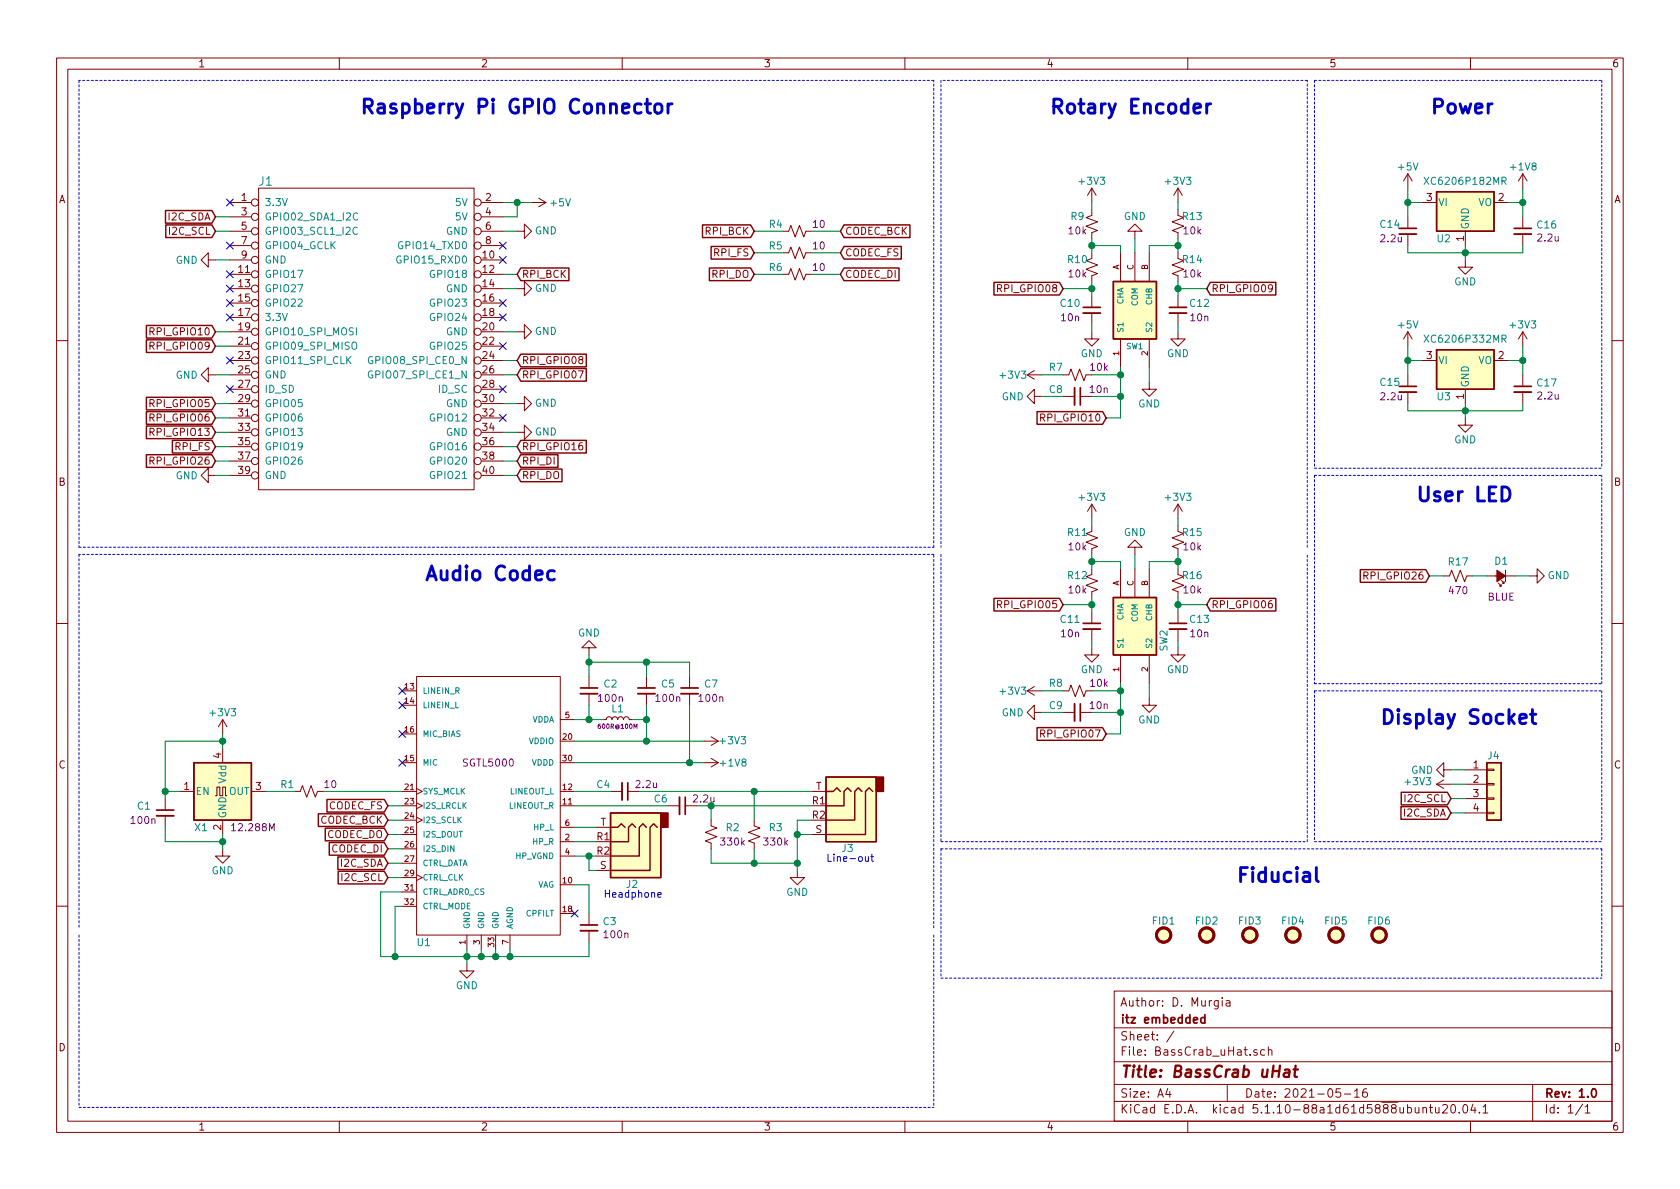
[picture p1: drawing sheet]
<svg xmlns="http://www.w3.org/2000/svg" width="297mm" height="210mm" viewBox="0 0 297 210" stroke-linecap="round" stroke-linejoin="round" font-family="sans-serif">
<g fill="none" stroke="#840000" stroke-width=".18">
<path d="M10 10.3h277v189.9h-277zM12 12.2h273v186.1h-273zM60 10.3v1.9M110 10.3v1.9M160 10.3v1.9M210 10.3v1.9M260 10.3v1.9M40.6 35.8h3.8M40.6 38.3h3.8M45.7 33.3h38.1v53.3h-38.1zM85.1 35.8h3.8M85.1 38.3h3.8"/>
<path d="M94 35.8h2.5M95.2 35l1.3 .8M96.5 35.8l-1.3 .8M193 37.1v1l-1 .4 2.1 .7-2.1 .8 2.1 .8-1.1 .3v1.1M193 33.3v2.5M193 33.3l.8 1.2M193 33.3l-.7 1.2M208.3 37.1v1l1 .4-2 .7 2 .8-2 .8 1 .3v1.1M208.3 33.3v2.5M208.3 33.3l.7 1.2M208.3 33.3l-.8 1.2M248.9 30.7v2.6"/>
<path d="M248.9 38.3v2.1M248.9 30.7l-.7 1.3M248.9 30.7l.8 1.3M251.5 35.8h2.5M264.2 35.8h2.5M269.2 30.7v2.6M269.2 38.3v2.1M269.2 30.7l-.7 1.3M269.2 30.7l.8 1.3M26.5 58.6h.6l.2-.2-.1-.3-.2-.1h-.5v1.2M36.8 46v-1.3l-1.2 1.3 1.2 1.2v-1.2h1.3M40.6 40.9h3.8"/>
<path d="M40.6 48.5h3.8M40.6 46h3.8M40.6 51h3.8M40.6 53.6h3.8M40.6 56.1h3.8M40.6 58.7h3.8M40.6 43.4h3.8M85.1 40.9h3.8M85.1 48.5h3.8M85.1 46h3.8M85.1 51h3.8M85.1 53.6h3.8"/>
<path d="M85.1 56.1h3.8M85.1 58.7h3.8M85.1 43.4h3.8M91.4 58.7h1.3v-1.3l1.3 1.3-1.3 1.2v-1.2M91.4 51h1.3v-1.2l1.3 1.2-1.3 1.3v-1.3M91.4 40.9h1.3v-1.3l1.3 1.3-1.3 1.3v-1.3M138.4 40.9h1l.4-1 .8 2 .8-2 .7 2 .4-1h1M138.4 44.7h1l.4-1 .8 2 .8-2 .7 2 .4-1h1M138.4 48.5h1l.4-1 .8 2 .8-2 .7 2 .4-1h1M176.4 51l.6-.1 .1-.1-.1-.3-.1-.2h-.5v1.3M193 58.7v1.2h-1.2l1.2 1.3 1.3-1.3h-1.3M193 44.7v1l-1 .4 2.1 .8-2.1 .7 2.1 .8-1.1 .4v1"/>
<path d="M193 52.3v2.1M193 55.4v2M198.1 44.7v5.1M198.1 59.9v5.1M200.7 40.9h1.2l-1.2-1.3-1.3 1.3h1.3v1.3M200.7 44.7v5.1M203.2 44.7v5.1M203.2 59.9v5.1M208.3 58.7v1.2h1.2l-1.2 1.3-1.3-1.3h1.3M208.3 44.7v1l1 .4-2 .8 2 .7-2 .8 1 .4v1M208.3 52.3v2.1M208.3 55.4v2"/>
<path d="M248.9 58.7l-.7 1.2M248.9 41.4v2M248.9 58.7v2.5M248.9 58.7l.8 1.2M259.1 46v1.2h1.2l-1.2 1.3-1.3-1.3h1.3M259.1 40.9v2.5M269.2 58.7l.8 1.2M269.2 41.4v2M269.2 58.7v2.5M269.2 58.7l-.7 1.2M10 60.2h2M26.5 73.9l.6-.1 .2-.2-.1-.3-.2-.1h-.5v1.3"/>
<path d="M26.5 71.3h.6l.2-.2-.1-.3-.2-.1h-.5v1.2M26.5 76.4l.6-.1 .2-.1-.1-.3-.2-.2h-.5v1.3M26.5 61.2l.6-.1 .2-.2-.1-.3-.2-.1h-.5v1.3M36.8 66.3v-1.3l-1.2 1.3 1.2 1.3v-1.3h1.3M40.6 66.3h3.8M40.6 63.7h3.8M40.6 61.2h3.8M40.6 68.8h3.8M40.6 71.4h3.8M40.6 73.9h3.8M40.6 76.4h3.8M40.6 79h3.8"/>
<path d="M85.1 66.3h3.8M85.1 63.7h3.8M85.1 61.2h3.8M85.1 68.8h3.8M85.1 71.4h3.8M85.1 73.9h3.8M85.1 76.4h3.8M85.1 79h3.8M91.4 76.4h1.3v-1.2l1.3 1.2-1.3 1.3v-1.3M91.4 71.4h1.3v-1.3l1.3 1.3-1.3 1.2v-1.2M102.3 65.6h.8l-.5 1.2M181.6 66.3h2.5"/>
<path d="M181.6 66.3l1.3 .8M182.9 70.1v-1.3l-1.3 1.3 1.3 1.3v-1.3h1.2M182.9 65.5l-1.3 .8M184 73.9l.6-.1 .1-.2v-.3l-.2-.1h-.5v1.3M188 66.3h1l.4-1 .7 2 .8-2 .7 2 .4-1h1M188 70.1h2M191 70.1h2M203.2 67.6v1.2h1.3l-1.3 1.3-1.3-1.3h1.3M248.9 66.3v2M248.9 69.3v2.1M251.5 63.7h2.5M259.1 73.9v1.3h1.2l-1.2 1.2-1.3-1.2h1.3"/>
<path d="M259.1 68.8v2.6M264.2 63.7h2.5M269.2 66.3v2M269.2 69.3v2.1M285 60.2h2M26.5 81.5l.6-.1 .2-.2-.1-.3-.2-.1h-.5v1.3M36.8 84.1v-1.3l-1.2 1.3 1.2 1.2v-1.2h1.3M40.6 81.5h3.8M40.6 84.1h3.8M85.1 81.5h3.8M85.1 84.1h3.8M193 93v1l-1 .4 2.1 .7-2.1 .8 2.1 .7-1.1 .4v1"/>
<path d="M193 89.1v2.6M193 89.1l.8 1.3M193 89.1l-.7 1.3M200.7 96.8h1.2l-1.2-1.3-1.3 1.3h1.3v1.2M208.3 93v1l1 .4-2 .7 2 .8-2 .7 1 .4v1M208.3 89.1v2.6M208.3 89.1l.7 1.3M208.3 89.1l-.8 1.3M10 110.3h2M73.7 119.6h25.4v45.7h-25.4zM104.1 114.5h1.3l-1.3-1.2-1.2 1.2h1.2v1.3M104.1 119.6v2.1"/>
<path d="M114.3 119.6v2.1M121.9 119.6v2.1M176.4 106.9l.6-.1 .1-.2-.1-.3-.1-.1h-.5v1.3M193 114.5v1.3h-1.2l1.2 1.3 1.3-1.3h-1.3M193 100.6v1l-1 .4 2.1 .7-2.1 .8 2.1 .8-1.1 .3v1.1M193 108.2v2M193 111.2v2.1M198.1 100.6v5.1M198.1 115.8v5.1M200.7 100.6v5.1M203.2 100.6v5.1M203.2 115.8v5.1"/>
<path d="M208.3 114.5v1.3h1.2l-1.2 1.3-1.3-1.3h1.3M208.3 100.6v1l1 .4-2 .7 2 .8-2 .8 1 .3v1.1M208.3 108.2v2M208.3 111.2v2.1M241.1 101.8l.7-.1 .1-.1-.1-.3-.2-.2h-.5v1.3M255.3 101.8h1l.4-1 .7 2.1 .8-2.1 .8 2.1 .3-1.1h1M262.9 101.8h5.1M264.9 103.1l.5 .5h-.2h.2v-.2M265.4 102.6l.5 .5h-.2h.2v-.2M266.2 100.8v2.1M270.5 101.8h1.3v-1.2l1.2 1.2-1.2 1.3v-1.3M285 110.3h2"/>
<path d="M31.7 139.9h2.6M39.4 127.2v2.6M39.4 132.3v2.6M39.4 127.2l.7 1.3M39.4 127.2l-.8 1.3M44.4 139.9h2.6M52.1 139.9h1l.4-1 .7 2.1 .8-2.1 .8 2.1 .3-1.1h1M71.1 134.9h2.6M71.1 139.9h2.6M71.1 122.2h2.6M71.1 124.7h2.6M71.1 129.8h2.6"/>
<path d="M73.7 139.4l1 .5-1 .6M99.1 127.2h2.5M99.1 134.9h2.5M99.1 131.1h2.5M99.1 139.9h2.5M104.1 122.7v2M106.7 127.2h.5l.1-.3 .3-.2 .4 .2 .2 .3 .1-.3 .3-.2 .4 .2 .2 .3 .1-.3 .3-.2 .5 .2 .1 .3 .2-.3 .2-.2 .5 .2 .2 .3h.5M107.9 139.9h2.1M111 139.9h2M114.3 122.7v2M121.9 122.7v2M124.5 134.9h2.5"/>
<path d="M124.5 131.1h2.5M125.7 134.1l1.3 .8M125.7 130.3l1.3 .8M127 134.9l-1.3 .7M127 131.1l-1.3 .7M143.5 139.9h2.5M181.6 122.2h2.5M181.6 122.2l1.3 .7M182.9 126v-1.3l-1.3 1.3 1.3 1.2v-1.2h1.2M182.9 121.4l-1.3 .8M184 129.7h.6l.1-.2v-.3l-.2-.1h-.5v1.2M188 122.2h1l.4-1 .7 2 .8-2 .7 2 .4-1h1"/>
<path d="M188 126h2M191 126h2M203.2 123.4v1.3h1.3l-1.3 1.3-1.3-1.3h1.3M254 138.7h2.5M254 138.7l1.3 .7M255.3 136.1v-1.2l-1.3 1.2 1.3 1.3v-1.3h1.2M255.3 137.9l-1.3 .8M259.1 136.1h3.8M259.1 138.7h3.8M262.9 138.6h1.3v.2h-1.3zM262.9 136h1.3v.3h-1.3zM29.2 141.2v2.1"/>
<path d="M29.2 144.3v2M38.1 140.7h.3v-1.5h.5v1.5h.5v-1.5h.5v1.5h.2M39.4 150.1v1.3h1.2l-1.2 1.2-1.3-1.2h1.3M39.4 145v2.6M71.1 142.5h2.6M71.1 147.6h2.6M71.1 145h2.6M71.1 150.1h2.6M71.1 152.6h2.6M71.1 155.2h2.6M71.1 157.7h2.6M73.7 142l1 .5-1 .5"/>
<path d="M73.7 144.5l1 .5-1 .5M73.7 154.7l1 .5-1 .5M99.1 142.5h2.5M99.1 146.3h2.5M99.1 156.5h2.5M99.1 148.8h2.5M99.1 151.4h2.5M105.4 153.9h2.5M105.4 146.3h2.5M118.1 142.5h2M121.2 142.5h2M125.7 145v1l1 .4-2 .8 2 .7-2 .8 1 .4v1"/>
<path d="M133.3 145v1l1.1 .4-2.1 .8 2.1 .7-2.1 .8 1 .4v1M141 153.9v1.3h1.2l-1.2 1.3-1.3-1.3h1.3M143.5 147.6h2.5M259.1 141.2h3.8M259.1 143.8h3.8M262.9 143.6h1.3v.3h-1.3zM262.9 141.1h1.3v.2h-1.3zM10 160.2h2M71.1 160.3h2.6M82.5 170.4v1.3h1.3l-1.3 1.3-1.2-1.3h1.2M82.5 165.3v2.6M85.1 165.3v2.6"/>
<path d="M87.6 165.3v2.6M90.2 165.3v2.6M99.1 161.5h2.5M104.1 161.5v2.1M104.1 164.6v2M197 175.3h88v23h-88zM215.4 176.9v1.2l-.3 .3h-.3M215.4 177l-.4-.1-.3 .3 .1 .6 .2 .1 .4-.1M216.1 176.4v.2M216.1 176.9v1M216.8 177h.6l.1 .9M217.5 177.3l-.5 .1-.2 .2v.2l.2 .1 .5-.1"/>
<path d="M285 160.2h2M60 198.3v1.9M110 198.3v1.9M160 198.3v1.9M197 194.8h88M197 191.8h88M197 187.8h88M197 181.8h88M206.5 192.5l-.4 1h1M206.8 193v1M207.5 182.3l-1.2 2M210 198.3v1.9"/>
<path d="M217 191.8v3M222.2 185.7a.37 .37 0 0 0-.5 .1v.2l.5 .2 .1 .1-.2 .3-.4-.1M223.6 185.7l-.4-.1-.3 .3 .1 .6 .2 .1 .4-.1M224.3 185.7a.37 .37 0 0 1 .6 .1v.8M224.3 185.1v1.5M237 192.5h-.7l-.1 .7 .2-.1 .5 .1 .2 .2-.1 .5-.2 .1-.6-.1M237.7 193.5h1.1M239.5 193l.4-.5v1.5M239.5 194h.8M241.6 192.5a.59 .59 0 0 0-.7 .7l.1 .7 .2 .1 .5-.1 .1-.5-.2-.2-.4-.1-.3 .3M251.6 196l.2-.2 .3 .1 .1 .9M251.6 195.8v1"/>
<path d="M252.7 195.8h.6M252.9 195.3v1.3l.4 .2M253.8 195.8l.1 .9 .3 .1 .2-.1M254.4 195.8v1M255.1 195.5l.2-.2h.4l.2 .5-.9 1h.9M256.6 195.5l.4-.2a.94 .94 0 0 1 0 1.5l-.4-.3-.1-.6zM258 196.7v.1M258.8 195.5l.3-.2a.94 .94 0 0 1 0 1.5 .82 .82 0 0 1-.3-1.3zM260 198.3v1.9M260.4 195.2l-.3 1.1h.9M260.8 195.8v1M261.6 196.7v.1"/>
<path d="M262.2 195.8l.4-.5v1.5M262.2 196.8h.9M271 191.8v6.5M279.8 195.2l-1.2 2M280.3 195.8l.4-.5v1.5M280.3 196.8h.8"/>
<circle cx="45.1" cy="35.8" r=".63"/>
<circle cx="45.1" cy="38.3" r=".63"/>
<circle cx="84.5" cy="35.8" r=".63"/>
<circle cx="84.5" cy="38.3" r=".63"/>
<circle cx="45.1" cy="43.4" r=".63"/>
<circle cx="45.1" cy="56.1" r=".63"/>
<circle cx="45.1" cy="58.7" r=".63"/>
<circle cx="45.1" cy="40.9" r=".63"/>
<circle cx="45.1" cy="46" r=".63"/>
<circle cx="45.1" cy="53.6" r=".63"/>
<circle cx="45.1" cy="48.5" r=".63"/>
<circle cx="45.1" cy="51" r=".63"/>
<circle cx="84.5" cy="53.6" r=".63"/>
<circle cx="84.5" cy="51" r=".63"/>
<circle cx="84.5" cy="56.1" r=".63"/>
<circle cx="84.5" cy="48.5" r=".63"/>
<circle cx="84.5" cy="58.7" r=".63"/>
<circle cx="84.5" cy="40.9" r=".63"/>
<circle cx="84.5" cy="46" r=".63"/>
<circle cx="84.5" cy="43.4" r=".63"/>
<circle cx="45.1" cy="79" r=".63"/>
<circle cx="45.1" cy="68.8" r=".63"/>
<circle cx="45.1" cy="61.2" r=".63"/>
<circle cx="45.1" cy="63.7" r=".63"/>
<circle cx="45.1" cy="76.4" r=".63"/>
<circle cx="45.1" cy="71.4" r=".63"/>
<circle cx="45.1" cy="73.9" r=".63"/>
<circle cx="45.1" cy="66.3" r=".63"/>
<circle cx="84.5" cy="76.4" r=".63"/>
<circle cx="84.5" cy="71.4" r=".63"/>
<circle cx="84.5" cy="79" r=".63"/>
<circle cx="84.5" cy="63.7" r=".63"/>
<circle cx="84.5" cy="61.2" r=".63"/>
<circle cx="84.5" cy="68.8" r=".63"/>
<circle cx="84.5" cy="73.9" r=".63"/>
<circle cx="84.5" cy="66.3" r=".63"/>
<circle cx="45.1" cy="81.5" r=".63"/>
<circle cx="45.1" cy="84.1" r=".63"/>
<circle cx="84.5" cy="81.5" r=".63"/>
<circle cx="84.5" cy="84.1" r=".63"/>
</g>
<g fill="none" stroke="#840000" stroke-width=".3">
<path d="M191.5 54.4h3.1M206.8 54.4h3M247.4 40.4h3M267.7 40.4h3.1M191 68.6v3M247.4 68.3h3M267.7 68.3h3.1M191.5 110.2h3.1M206.8 110.2h3M102.6 121.7h3.1M111 138.4v3.1M112.8 121.7h3"/>
<path d="M120.4 121.7h3M191 124.5v3M27.7 143.3h3M121.2 141v3M102.6 163.6h3.1M213 179.4v1.5M213 180l-.4-.1-.3 .3 .1 .6 .2 .1 .4-.1M281.6 192.6l.1-.1a.81 .81 0 0 1 .6 .6 .81 .81 0 0 1-.3 .8l-.1 .1a.8 .8 0 0 1-.6-.6 .8 .8 0 0 1 .3-.8z"/>
</g>
<path d="M227.2 189.2h.7v1.2M228 189.6l-.7 .1a.4 .4 0 0 0-.3 .3 .4 .4 0 0 0 .2 .4l.7-.1M228.7 189.1h.8M229.1 188.4l-.2 1.8v.1l.4 .1" fill="none" stroke="#840000" stroke-width=".41"/>
<g fill="none" stroke="#840000" stroke-width=".33">
<path d="M191.5 55.4h3.1M206.8 55.4h3M247.4 41.4h3M267.7 41.4h3.1M190 68.6v3M247.4 69.3h3M267.7 69.3h3.1M191.5 111.2h3.1M206.8 111.2h3M102.6 122.7h3.1M110 138.4v3.1M112.8 122.7h3"/>
<path d="M120.4 122.7h3M190 124.5v3M27.7 144.3h3M120.1 141v3M102.6 164.6h3.1"/>
</g>
<g fill="#ffffc2" stroke="#ffffc2" stroke-width=".18">
<path d="M254 33.9h10.2v7h-10.2z"/>
<path d="M196.8 49.8h7.7v10.1h-7.7z"/>
<path d="M196.8 105.7h7.7v10.1h-7.7z"/>
<path d="M146 137.4h8.9v11.4h-8.9z"/>
<path d="M107.9 143.8h8.9v11.4h-8.9z"/>
<path d="M254 61.8h10.2v7h-10.2z"/>
<path d="M262.9 134.9h2.5v10.1h-2.5z"/>
<path d="M34.3 134.9h10.1v10.1h-10.1z"/>
<circle cx="236.2" cy="165.3" r="1.27"/>
<circle cx="205.7" cy="165.3" r="1.27"/>
<circle cx="213.4" cy="165.3" r="1.27"/>
<circle cx="221" cy="165.3" r="1.27"/>
<circle cx="228.6" cy="165.3" r="1.27"/>
<circle cx="243.8" cy="165.3" r="1.27"/>
</g>
<g fill="none" stroke="#840000" stroke-width=".51">
<circle cx="205.7" cy="165.3" r="1.27"/>
<circle cx="213.4" cy="165.3" r="1.27"/>
<circle cx="221" cy="165.3" r="1.27"/>
<circle cx="228.6" cy="165.3" r="1.27"/>
<circle cx="236.2" cy="165.3" r="1.27"/>
<circle cx="243.8" cy="165.3" r="1.27"/>
</g>
<g fill="none" stroke="#840000" stroke-width=".25">
<path d="M29.3 37.2h8.2l.6 1.1-.6 1.2h-8.2zM29.3 39.8h8.2l.6 1.1-.6 1.1h-8.2zM124.2 39.8h8.5l.6 1.1-.6 1.1h-8.5zM149.2 39.8h11.7v2.2h-11.7l-.6-1.1zM254 33.9h10.2v7h-10.2zM25.9 57.6h11.6l.6 1.1-.6 1.1h-11.6zM92.1 47.4h8.5v2.2h-8.5l-.7-1.1zM125.4 47.4h7.3l.6 1.1-.6 1.1h-7.3zM125.7 43.6h7l.6 1.1-.6 1.1h-7zM149.2 43.6h10.2v2.2h-10.2l-.6-1.1zM149.2 47.4h9.8v2.2h-9.8l-.6-1.1zM175.7 49.9h11.6l.7 1.1-.7 1.2h-11.6z"/>
<path d="M196.8 49.8h7.7v10.1h-7.7zM214 49.9h11.6v2.3h-11.6l-.6-1.2zM25.9 72.8h11.6l.6 1.1-.6 1.1h-11.6zM25.9 70.3h11.6l.6 1.1-.6 1.1h-11.6zM25.9 75.3h11.6l.6 1.1-.6 1.2h-11.6zM25.9 60.1h11.6l.6 1.1-.6 1.1h-11.6zM30.5 77.9h7l.6 1.1-.6 1.1h-7zM92.1 65.2h11.6v2.2h-11.6l-.7-1.1zM92.1 62.6h11.6v2.3h-11.6l-.7-1.2zM92.1 77.9h11.6v2.2h-11.6l-.7-1.1zM183.4 72.8h11.5l.7 1.1-.7 1.1h-11.5zM254 61.8h10.2v7h-10.2z"/>
<path d="M25.9 80.4h11.6l.6 1.1-.6 1.1h-11.6zM92.1 83h7.3v2.2h-7.3l-.7-1.1zM92.1 80.4h6.6v2.2h-6.6l-.7-1.1zM175.7 105.8h11.6l.7 1.1-.7 1.1h-11.6zM196.8 105.7h7.7v10.1h-7.7zM214 105.8h11.6v2.2h-11.6l-.6-1.1zM240.5 100.7h11.6l.6 1.1-.6 1.2h-11.6zM34.3 134.9h10.1v10.1h-10.1zM146 137.4h8.9v11.4h-8.9zM146 139.9h1.3l.7-.6 .6 .6M150.5 139.9l-.6-.6-.7 .6v2.6h-3.2M152.4 139.9l-.6-.6-.7 .6v5.1h-5.1"/>
<path d="M154.3 139.9l-.6-.6-.7 .6v7.7h-7M183.4 128.7h11.5l.7 1.1-.7 1.1h-11.5zM262.9 134.9h2.5v10.1h-2.5zM56.3 143.9h11.6l.7 1.1-.7 1.1h-11.6zM57.5 146.5h10.4l.7 1.1-.7 1.1h-10.4zM57.8 141.4h10.1l.7 1.1-.7 1.1h-10.1zM58.2 149h9.7l.7 1.1-.7 1.1h-9.7zM59.7 151.5h8.2l.7 1.1-.7 1.2h-8.2zM59.8 154.1h8.1l.7 1.1-.7 1.1h-8.1zM107.9 143.8h8.9v11.4h-8.9zM107.9 146.3h1.3l.7-.6 .6 .6M112.4 146.3l-.6-.6-.7 .6v2.5h-3.2"/>
<path d="M114.3 146.3l-.6-.6-.7 .6v5.1h-5.1M116.2 146.3l-.6-.6-.7 .6v7.6h-7M247.7 142.6h8.2l.6 1.2-.6 1.1h-8.2zM247.8 140.1h8.1l.6 1.1-.6 1.1h-8.1z"/>
</g>
<g fill="none" stroke="#008484" stroke-width=".18">
<path d="M63.2 37.8a.6 .6 0 0 0-.8 .4 .6 .6 0 0 0 .6 .7l.2-.1M251.8 31.3l.8 1.3M252.6 31.3l-.8 1.3M265.6 32l.6-.1v-.4l-.1-.2h-.5v1.3M265.9 32l.4 .6M63 58v1.2M63.2 40.3a.6 .6 0 0 0-.9 .4 .6 .6 0 0 0 .6 .7l.3-.1M70.9 45.3a.59 .59 0 0 0-.8 .6 .59 .59 0 0 0 .8 .6v-.5h-.2M251.8 59.3l.8 1.2M252.6 59.3l-.8 1.2M265.6 59.9l.6-.1v-.4l-.1-.1h-.5v1.2M265.9 59.9l.4 .6"/>
<path d="M61.5 63.6l.6 .7M62.1 63l-.8 .8M62.3 60.7a.45 .45 0 0 1 .7 0 .88 .88 0 0 1-.2 1.1l-.4-.1a1.07 1.07 0 0 1-.1-1zM65.8 63.1a.59 .59 0 0 0-.7 .6 .59 .59 0 0 0 .7 .6l.1-.5h-.2M65.8 65.7a.59 .59 0 0 0-.7 .5 .59 .59 0 0 0 .7 .6l.1-.5h-.2"/>
</g>
<g fill="#840000" stroke="#840000" stroke-width=".25">
<path d="M154.9 137.4h1.3v2.5h-1.3z"/>
<path d="M116.8 143.8h1.3v2.5h-1.3z"/>
</g>
<path d="M264.7 100.8l1.5 1-1.5 1.1z" fill="#840000" stroke="#840000" stroke-width=".18"/>
<g fill="none" stroke="#0000c2" stroke-width=".18" stroke-dasharray=".4 .4">
<path d="M14 14.2v82.6M165.1 14.2h-151.1M166.4 14.2v82.6M231.1 14.2h-64.7M232.4 14.2h50.8M232.4 14.2v68.6M283.2 14.2v68.6M14 96.8h151.1M14 98v66.1M165.1 98h-151.1M165.1 96.8v-82.6M166.4 98v50.8"/>
<path d="M231.1 96.8v-82.6M232.4 84.1v36.8M232.4 84.1h50.8M232.4 82.8h50.8M232.4 122.2v26.6M232.4 120.9h50.8M232.4 122.2h50.8M283.2 122.2v26.6M283.2 120.9v-36.8M166.4 150.1h116.8M166.4 148.8h64.7M166.4 150.1v22.9"/>
<path d="M231.1 148.8v-50.8M232.4 148.8h50.8M283.2 150.1v22.9M14 165.3v30.5M165.1 165.3v30.5M165.1 164.1v-66.1M166.4 173h116.8M14 195.8h151.1"/>
</g>
<g fill="none" stroke="#008400" stroke-width=".18">
<path d="M38.1 38.3h2.5M88.9 35.8h5.1M91.4 35.8v2.5h-2.5M193 35.8v1.3M208.3 35.8v1.3M248.9 33.3v5M248.9 35.8h2.6M266.7 35.8h2.5M269.2 33.3v5M38.1 40.9h2.5M38.1 46h2.5M38.1 58.7h2.5"/>
<path d="M88.9 40.9h2.5M88.9 48.5h2.5M88.9 58.7h2.5M88.9 51h2.5M133.3 40.9h5.1M133.3 44.7h5.1M133.3 48.5h5.1M143.5 40.9h5.1M143.5 44.7h5.1M143.5 48.5h5.1M188 51h5M193 43.4h5.1v1.3"/>
<path d="M193 42.2v2.5M193 49.8v2.5M193 57.4v1.3M200.7 42.2v2.5M208.3 43.4h-5.1v1.3M208.3 51h5.1M208.3 42.2v2.5M208.3 49.8v2.5M208.3 57.4v1.3M248.9 43.4v1.3h20.3v-1.3M259.1 43.4v2.6M38.1 71.4h2.5"/>
<path d="M38.1 76.4h2.5M38.1 66.3h2.5M38.1 79h2.5M38.1 73.9h2.5M38.1 61.2h2.5M88.9 63.7h2.5M88.9 71.4h2.5M88.9 76.4h2.5M88.9 66.3h2.5M88.9 79h2.5M184.1 66.3h3.9M184.1 70.1h3.9"/>
<path d="M193 66.3h5.1M193 70.1h5.1M198.1 65v8.9h-2.5M203.2 65v2.6M248.9 71.4v1.2h20.3v-1.2M248.9 63.7h2.6M248.9 61.2v5.1M259.1 71.4v2.5M266.7 63.7h2.5M269.2 61.2v5.1M38.1 84.1h2.5M38.1 81.5h2.5"/>
<path d="M88.9 84.1h2.5M88.9 81.5h2.5M193 99.3h5.1v1.3M193 91.7v1.3M193 98v2.6M200.7 98v2.6M208.3 99.3h-5.1v1.3M208.3 91.7v1.3M208.3 98v2.6M104.1 115.8v3.8M104.1 117.1h17.8v2.5M114.3 117.1v2.5"/>
<path d="M188 106.9h5M193 105.7v2.5M193 113.3v1.2M208.3 106.9h5.1M208.3 105.7v2.5M208.3 113.3v1.2M252.7 101.8h2.6M260.3 101.8h2.6M268 101.8h2.5M29.2 139.9h2.5M39.4 129.8v2.5M39.4 131.1h-10.2v10.1"/>
<path d="M47 139.9h5.1M57.1 139.9h14M101.6 127.2h5.1M101.6 134.9h22.9M101.6 131.1h22.9M101.6 139.9h6.3M104.1 124.7v2.5M111.8 127.2h2.5M113 139.9h30.5M114.3 124.7v6.4M121.9 124.7v10.2M133.3 139.9v5.1"/>
<path d="M184.1 122.2h3.9M184.1 126h3.9M193 122.2h5.1M193 126h5.1M198.1 120.9v8.9h-2.5M203.2 120.9v2.5M256.5 138.7h2.6M256.5 136.1h2.6M29.2 146.3v2.5h10.2M39.4 147.6v2.5M68.6 142.5h2.5M68.6 145h2.5"/>
<path d="M68.6 147.6h2.5M68.6 150.1h2.5M68.6 152.6h2.5M68.6 155.2h2.5M71.1 157.7h-3.8v11.5h36.8v-2.6M101.6 142.5h16.5M101.6 156.5h2.5v5M101.6 148.8h3.8M101.6 151.4h3.8M101.6 146.3h3.8M104.1 151.4v2.5h1.3M125.7 150.1v2.5h15.3"/>
<path d="M133.3 150.1v2.5M141 147.6h2.5M143.5 142.5h-17.8v2.5M143.5 145h-2.5v8.9M256.5 143.8h2.6M256.5 141.2h2.6M71.1 160.3h-1.3v8.9M82.5 167.9v2.5M85.1 167.9v1.3M87.6 167.9v1.3M90.2 167.9v1.3"/>
</g>
<path d="M116.3 158.2l.6-.1-.1-.2-.3-.1-.2 .2 .1 .6h.4M153 151.5l.1 .8h.3l.1-.1M153.5 151.5v.8M154 151.5h.5M154.2 151v1.1l.3 .2" fill="none" stroke="#0000c2" stroke-width=".18"/>
<g fill="none" stroke="#0000c2" stroke-width=".51">
<path d="M114.1 18.4h.9M114.4 17.5v2.2l.2 .2 .4 .1M115.8 18.6a.69 .69 0 0 1 1.2 .2v.7a.67 .67 0 0 1-.6 .5 .67 .67 0 0 1-.7-.5zM118.1 18.4v1.6M118.8 18.4a.59 .59 0 0 0-.7 .4M213.4 18.4v1.6M214.1 18.4a.59 .59 0 0 0-.7 .4M265.6 86.1h.6a1.35 1.35 0 0 1 .8 1.2 1.35 1.35 0 0 1-.8 1.3h-.6zM98 101a.79 .79 0 0 0-1.2 .4v.7l.2 .2a.79 .79 0 0 0 1 .1M268.7 127.1l1.2-.2-.1-.5-.7-.1-.3 .1-.1 .3 .1 1.1 .3 .2 .7-.2M270.6 126.3h1M270.9 125.5v2.1l.2 .2 .5 .2"/>
<path d="M232.7 153.4v2.1l.4 .4"/>
</g>
<g fill="#008400" stroke="#008400" stroke-width=".25">
<circle cx="248.9" cy="63.7" r=".51"/>
<circle cx="193" cy="99.3" r=".51"/>
<circle cx="208.3" cy="106.9" r=".51"/>
<circle cx="208.3" cy="99.3" r=".51"/>
<circle cx="198.1" cy="70.1" r=".51"/>
<circle cx="198.1" cy="66.3" r=".51"/>
<circle cx="193" cy="51" r=".51"/>
<circle cx="193" cy="43.4" r=".51"/>
<circle cx="104.1" cy="127.2" r=".51"/>
<circle cx="208.3" cy="51" r=".51"/>
<circle cx="121.9" cy="134.9" r=".51"/>
<circle cx="208.3" cy="43.4" r=".51"/>
<circle cx="114.3" cy="131.1" r=".51"/>
<circle cx="248.9" cy="35.8" r=".51"/>
<circle cx="269.2" cy="35.8" r=".51"/>
<circle cx="259.1" cy="44.7" r=".51"/>
<circle cx="133.4" cy="152.6" r=".51"/>
<circle cx="125.7" cy="142.5" r=".51"/>
<circle cx="141" cy="152.6" r=".51"/>
<circle cx="269.2" cy="63.7" r=".51"/>
<circle cx="133.4" cy="139.9" r=".51"/>
<circle cx="91.4" cy="35.8" r=".51"/>
<circle cx="104.1" cy="151.4" r=".51"/>
<circle cx="141" cy="147.6" r=".51"/>
<circle cx="114.3" cy="127.2" r=".51"/>
<circle cx="114.3" cy="117.1" r=".51"/>
<circle cx="104.1" cy="117.1" r=".51"/>
<circle cx="39.4" cy="131.1" r=".51"/>
<circle cx="39.4" cy="148.8" r=".51"/>
<circle cx="29.2" cy="139.9" r=".51"/>
<circle cx="69.9" cy="169.2" r=".51"/>
<circle cx="259.1" cy="72.6" r=".51"/>
<circle cx="82.6" cy="169.2" r=".51"/>
<circle cx="90.2" cy="169.2" r=".51"/>
<circle cx="87.6" cy="169.2" r=".51"/>
<circle cx="85.1" cy="169.2" r=".51"/>
<circle cx="198.1" cy="126" r=".51"/>
<circle cx="198.1" cy="122.2" r=".51"/>
<circle cx="193" cy="106.9" r=".51"/>
</g>
<g fill="none" stroke="#000084" stroke-width=".18">
<path d="M40 35.2l1.2 1.2M41.2 35.2l-1.2 1.2M40 53l1.2 1.2M40 55.5l1.2 1.2M40 50.4l1.2 1.3M40 47.9l1.2 1.2M40 42.8l1.2 1.2M41.2 53l-1.2 1.2M41.2 55.5l-1.2 1.2M41.2 50.4l-1.2 1.3M41.2 47.9l-1.2 1.2M41.2 42.8l-1.2 1.2"/>
<path d="M88.3 55.5l1.2 1.2M88.3 53l1.2 1.2M88.3 45.4l1.2 1.2M88.3 42.8l1.2 1.2M89.5 55.5l-1.2 1.2M89.5 53l-1.2 1.2M89.5 45.4l-1.2 1.2M89.5 42.8l-1.2 1.2M40 63.1l1.2 1.3M40 68.2l1.2 1.2M41.2 63.1l-1.2 1.3M41.2 68.2l-1.2 1.2"/>
<path d="M88.3 73.3l1.2 1.2M88.3 68.2l1.2 1.2M88.3 60.6l1.2 1.2M89.5 73.3l-1.2 1.2M89.5 68.2l-1.2 1.2M89.5 60.6l-1.2 1.2M70.5 129.2l1.2 1.2M70.5 134.3l1.2 1.2M70.5 121.6l1.2 1.2M70.5 124.1l1.2 1.2M71.7 129.2l-1.2 1.2M71.7 134.3l-1.2 1.2"/>
<path d="M71.7 121.6l-1.2 1.2M71.7 124.1l-1.2 1.2M101 160.9l1.2 1.2M102.2 160.9l-1.2 1.2"/>
</g>
<g font-size="3.5" fill="#0000c2">
<text x="63.5" y="20.1">Raspberry Pi GPIO Connector</text>
<text x="185.4" y="20.1">Rotary Encoder</text>
<text x="252.7" y="20.1">Power</text>
<text x="250.2" y="88.7">User LED</text>
<text x="74.9" y="102.7">Audio Codec</text>
<text x="243.8" y="128.1">Display Socket</text>
<text x="218.4" y="156">Fiducial</text>
</g>
<text font-size="2.8" fill="#840000" x="198" y="190.5">Title: BassCrab uHat</text>
<text font-size="2.1" fill="#008484" x="45.8" y="32.8">J1</text>
<g font-size="2.1" fill="#840000">
<text x="198" y="178">Author: D. Murgia</text>
<text x="198" y="184">Sheet: /</text>
<text x="198" y="181">itz embedded</text>
<text x="198" y="186.7">File: BassCrab_uHat.sch</text>
<text x="198" y="196.9">KiCad E.D.A. kicad 5.1.10-88a1d61d5888ubuntu20.04.1</text>
<text x="198" y="194.1">Size: A4</text>
<text x="220" y="194.1">Date: 2021-05-16</text>
<text x="273" y="194.1">Rev: 1.0</text>
<text x="273" y="196.9">Id: 1/1</text>
</g>
<g font-size="1.8" fill="#840000">
<text x="35" y="11.9">1</text>
<text x="85" y="11.9">2</text>
<text x="135" y="11.9">3</text>
<text x="185" y="11.9">4</text>
<text x="235" y="11.9">5</text>
<text x="285" y="11.9">6</text>
<text x="10.4" y="35.9">A</text>
<text x="42.7" y="35.6">1</text>
<text x="85.9" y="35.6">2</text>
<text x="252.2" y="35.6">3</text>
<text x="264.9" y="35.6">2</text>
<text x="285.4" y="35.9">A</text>
<text x="29.8" y="39">I2C_SDA</text>
<text x="30" y="41.5">I2C_SCL</text>
<text x="42.7" y="38.1">3</text>
<text x="42.7" y="40.6">5</text>
<text x="85.9" y="38.1">4</text>
<text x="85.9" y="40.6">6</text>
<text x="124.8" y="41.5">RPI_BCK</text>
<text x="149.4" y="41.5">CODEC_BCK</text>
<text x="42.7" y="43.2">7</text>
<text x="42.7" y="45.7">9</text>
<text x="85.4" y="45.7">10</text>
<text x="85.9" y="43.2">8</text>
<text x="126.4" y="45.3">RPI_FS</text>
<text x="149.4" y="45.3">CODEC_FS</text>
<text x="258.8" y="42.6" transform="rotate(-90 258.8 42.6)">1</text>
<text x="42.2" y="48.3">11</text>
<text x="42.2" y="50.8">13</text>
<text x="42.2" y="53.3">15</text>
<text x="85.4" y="48.3">12</text>
<text x="85.4" y="50.8">14</text>
<text x="85.4" y="53.3">16</text>
<text x="92.2" y="49.1">RPI_BCK</text>
<text x="126" y="49.1">RPI_DO</text>
<text x="149.4" y="49.1">CODEC_DI</text>
<text x="176.9" y="51.7">RPI_GPIO08</text>
<text x="214.1" y="51.7">RPI_GPIO09</text>
<text x="27" y="59.3">RPI_GPIO10</text>
<text x="42.2" y="55.9">17</text>
<text x="42.2" y="58.4">19</text>
<text x="85.4" y="55.9">18</text>
<text x="85.4" y="58.4">20</text>
<text x="27" y="61.8">RPI_GPIO09</text>
<text x="42.2" y="61">21</text>
<text x="42.2" y="63.5">23</text>
<text x="85.4" y="61">22</text>
<text x="85.4" y="63.5">24</text>
<text x="92.2" y="64.4">RPI_GPIO08</text>
<text x="252.2" y="63.5">3</text>
<text x="264.9" y="63.5">2</text>
<text x="42.2" y="66">25</text>
<text x="42.2" y="68.6">27</text>
<text x="42.2" y="71.1">29</text>
<text x="85.4" y="66">26</text>
<text x="85.4" y="68.6">28</text>
<text x="85.4" y="71.1">30</text>
<text x="92.2" y="66.9">RPI_GPIO07</text>
<text x="258.8" y="70.6" transform="rotate(-90 258.8 70.6)">1</text>
<text x="27" y="74.5">RPI_GPIO06</text>
<text x="27" y="72">RPI_GPIO05</text>
<text x="27" y="77.1">RPI_GPIO13</text>
<text x="42.2" y="73.7">31</text>
<text x="42.2" y="76.2">33</text>
<text x="85.4" y="73.7">32</text>
<text x="85.4" y="76.2">34</text>
<text x="184.5" y="74.5">RPI_GPIO10</text>
<text x="27" y="82.2">RPI_GPIO26</text>
<text x="31.1" y="79.6">RPI_FS</text>
<text x="42.2" y="78.7">35</text>
<text x="42.2" y="81.3">37</text>
<text x="42.2" y="83.8">39</text>
<text x="85.4" y="78.7">36</text>
<text x="85.4" y="81.3">38</text>
<text x="85.4" y="83.8">40</text>
<text x="92.2" y="79.6">RPI_GPIO16</text>
<text x="92.2" y="82.2">RPI_DI</text>
<text x="10.4" y="85.9">B</text>
<text x="92.2" y="84.7">RPI_DO</text>
<text x="285.4" y="85.9">B</text>
<text x="176.9" y="107.6">RPI_GPIO05</text>
<text x="214.1" y="107.6">RPI_GPIO06</text>
<text x="241.6" y="102.5">RPI_GPIO26</text>
<text x="184.5" y="130.4">RPI_GPIO07</text>
<text x="10.4" y="135.9">C</text>
<text x="39.1" y="134.1" transform="rotate(-90 39.1 134.1)">4</text>
<text x="260.5" y="135.9">1</text>
<text x="285.4" y="135.9">C</text>
<text x="32.5" y="139.7">1</text>
<text x="45.2" y="139.7">3</text>
<text x="58.2" y="143.1">CODEC_FS</text>
<text x="143.7" y="142.2">R1</text>
<text x="144.2" y="139.7">T</text>
<text x="248.5" y="141.9">I2C_SCL</text>
<text x="260.5" y="138.4">2</text>
<text x="260.5" y="141">3</text>
<text x="260.5" y="143.5">4</text>
<text x="39.1" y="146.8" transform="rotate(-90 39.1 146.8)">2</text>
<text x="56.6" y="145.7">CODEC_BCK</text>
<text x="57.8" y="148.2">CODEC_DO</text>
<text x="105.6" y="148.6">R1</text>
<text x="106.1" y="146">T</text>
<text x="143.7" y="144.8">R2</text>
<text x="144.2" y="147.3">S</text>
<text x="248.3" y="144.4">I2C_SDA</text>
<text x="58.6" y="150.7">CODEC_DI</text>
<text x="60.3" y="153.3">I2C_SDA</text>
<text x="60.5" y="155.8">I2C_SCL</text>
<text x="105.6" y="151.1">R2</text>
<text x="106.1" y="153.7">S</text>
<text x="10.4" y="185.9">D</text>
<text x="285.4" y="185.9">D</text>
<text x="35" y="199.9">1</text>
<text x="85" y="199.9">2</text>
<text x="135" y="199.9">3</text>
<text x="185" y="199.9">4</text>
<text x="235" y="199.9">5</text>
<text x="285" y="199.9">6</text>
</g>
<g font-size="1.8" fill="#008484">
<text x="191" y="32.7">+3V3</text>
<text x="206.2" y="32.7">+3V3</text>
<text x="247.3" y="30.1">+5V</text>
<text x="252.5" y="32.7">XC6206P182MR</text>
<text x="267.2" y="30.1">+1V8</text>
<text x="46.7" y="36.4">3.3V</text>
<text x="46.7" y="39">GPIO02_SDA1_I2C</text>
<text x="46.7" y="41.5">GPIO03_SCL1_I2C</text>
<text x="78.9" y="41.5">GND</text>
<text x="80.6" y="36.4">5V</text>
<text x="80.6" y="39">5V</text>
<text x="94.6" y="41.4">GND</text>
<text x="97.5" y="36.5">+5V</text>
<text x="136" y="40.3">R4</text>
<text x="189.4" y="38.9">R9</text>
<text x="198.7" y="38.9">GND</text>
<text x="209.2" y="38.9">R13</text>
<text x="244.1" y="40.3">C14</text>
<text x="254.3" y="36.4">VI</text>
<text x="259.7" y="40.6" transform="rotate(-90 259.7 40.6)">GND</text>
<text x="261.3" y="36.4">VO</text>
<text x="271.9" y="40.4">C16</text>
<text x="31.1" y="46.7">GND</text>
<text x="46.7" y="44.1">GPIO04_GCLK</text>
<text x="46.7" y="46.6">GND</text>
<text x="70.7" y="46.6">GPIO15_RXD0</text>
<text x="70.9" y="44.1">GPIO14_TXD0</text>
<text x="136" y="44.1">R5</text>
<text x="136" y="47.9">R6</text>
<text x="188.9" y="46.5">R10</text>
<text x="209.2" y="46.5">R14</text>
<text x="254.2" y="42.8">U2</text>
<text x="46.7" y="49.1">GPIO17</text>
<text x="46.7" y="51.7">GPIO27</text>
<text x="76.4" y="49.1">GPIO18</text>
<text x="78.9" y="51.7">GND</text>
<text x="94.6" y="51.6">GND</text>
<text x="257.1" y="50.5">GND</text>
<text x="46.7" y="54.2">GPIO22</text>
<text x="46.7" y="56.8">3.3V</text>
<text x="46.7" y="59.3">GPIO10_SPI_MOSI</text>
<text x="76.4" y="54.2">GPIO23</text>
<text x="76.4" y="56.8">GPIO24</text>
<text x="78.9" y="59.3">GND</text>
<text x="94.6" y="59.2">GND</text>
<text x="187.6" y="54.3">C10</text>
<text x="210.5" y="54.3">C12</text>
<text x="247.3" y="58.1">+5V</text>
<text x="267.2" y="58.1">+3V3</text>
<text x="46.7" y="61.8">GPIO09_SPI_MISO</text>
<text x="46.7" y="64.4">GPIO11_SPI_CLK</text>
<text x="65.9" y="64.4">GPIO08_SPI_CE0_N</text>
<text x="76.4" y="61.8">GPIO25</text>
<text x="185.6" y="65.6">R7</text>
<text x="191.1" y="63.2">GND</text>
<text x="206.3" y="63.2">GND</text>
<text x="252.5" y="60.6">XC6206P332MR</text>
<text x="254.3" y="64.4">VI</text>
<text x="261.3" y="64.4">VO</text>
<text x="31.1" y="67">GND</text>
<text x="46.7" y="66.9">GND</text>
<text x="46.7" y="69.5">ID_SD</text>
<text x="65.9" y="66.9">GPIO07_SPI_CE1_N</text>
<text x="77.6" y="69.5">ID_SC</text>
<text x="94.6" y="71.9">GND</text>
<text x="177" y="67">+3V3</text>
<text x="177.1" y="70.8">GND</text>
<text x="185.6" y="69.5">C8</text>
<text x="244.1" y="68.2">C15</text>
<text x="254.2" y="70.8">U3</text>
<text x="259.7" y="68.6" transform="rotate(-90 259.7 68.6)">GND</text>
<text x="271.9" y="68.3">C17</text>
<text x="46.7" y="72">GPIO05</text>
<text x="46.7" y="74.5">GPIO06</text>
<text x="46.7" y="77.1">GPIO13</text>
<text x="76.4" y="74.5">GPIO12</text>
<text x="78.9" y="72">GND</text>
<text x="78.9" y="77.1">GND</text>
<text x="94.6" y="77">GND</text>
<text x="201.2" y="72.1">GND</text>
<text x="46.7" y="79.6">GPIO19</text>
<text x="46.7" y="82.2">GPIO26</text>
<text x="76.4" y="79.6">GPIO16</text>
<text x="76.4" y="82.2">GPIO20</text>
<text x="257.1" y="78.4">GND</text>
<text x="31.1" y="84.8">GND</text>
<text x="46.7" y="84.7">GND</text>
<text x="76.4" y="84.7">GPIO21</text>
<text x="191" y="88.6">+3V3</text>
<text x="206.2" y="88.6">+3V3</text>
<text x="188.9" y="94.8">R11</text>
<text x="198.7" y="94.8">GND</text>
<text x="209.2" y="94.8">R15</text>
<text x="256.2" y="100">R17</text>
<text x="264.3" y="99.9">D1</text>
<text x="188.9" y="102.4">R12</text>
<text x="209.2" y="102.4">R16</text>
<text x="273.6" y="102.4">GND</text>
<text x="102.2" y="112.6">GND</text>
<text x="187.6" y="110.2">C11</text>
<text x="210.5" y="110.2">C13</text>
<text x="191.1" y="119">GND</text>
<text x="206.3" y="119">GND</text>
<text x="206.4" y="115.2" transform="rotate(-90 206.4 115.2)">SW2</text>
<text x="106.8" y="121.6">C2</text>
<text x="108.2" y="126">L1</text>
<text x="117" y="121.6">C5</text>
<text x="124.6" y="121.6">C7</text>
<text x="177" y="122.9">+3V3</text>
<text x="185.6" y="121.5">R8</text>
<text x="185.6" y="125.4">C9</text>
<text x="37.3" y="126.7">+3V3</text>
<text x="127.5" y="131.6">+3V3</text>
<text x="177.1" y="126.7">GND</text>
<text x="201.2" y="127.9">GND</text>
<text x="127.5" y="135.6">+1V8</text>
<text x="249.5" y="136.8">GND</text>
<text x="263.1" y="134.3">J4</text>
<text x="24.3" y="143.2">C1</text>
<text x="34.5" y="140.6">EN</text>
<text x="40" y="138.5" transform="rotate(-90 40 138.5)">Vdd</text>
<text x="40.5" y="140.6">OUT</text>
<text x="49.7" y="139.4">R1</text>
<text x="105.6" y="139.4">C4</text>
<text x="115.7" y="141.9">C6</text>
<text x="248.6" y="138.9">+3V3</text>
<text x="34.5" y="147">X1</text>
<text x="40" y="144.8" transform="rotate(-90 40 144.8)">GND</text>
<text x="128.4" y="147">R2</text>
<text x="136" y="147">R3</text>
<text x="37.4" y="154.6">GND</text>
<text x="148.9" y="150.7">J3</text>
<text x="110.8" y="157">J2</text>
<text x="139" y="158.4">GND</text>
<text x="73.8" y="167.3">U1</text>
<text x="106.7" y="163.6">C3</text>
<text x="203.8" y="163.5">FID1</text>
<text x="211.5" y="163.5">FID2</text>
<text x="219.1" y="163.5">FID3</text>
<text x="226.7" y="163.5">FID4</text>
<text x="234.3" y="163.5">FID5</text>
<text x="241.9" y="163.5">FID6</text>
<text x="80.6" y="174.9">GND</text>
</g>
<g font-size="1.8" fill="#840084">
<text x="143.8" y="40.3">10</text>
<text x="189" y="41.4">10k</text>
<text x="209.3" y="41.4">10k</text>
<text x="143.8" y="44.1">10</text>
<text x="143.8" y="47.9">10</text>
<text x="244.2" y="42.8">2.2u</text>
<text x="272" y="42.7">2.2u</text>
<text x="189" y="49.1">10k</text>
<text x="209.3" y="49.1">10k</text>
<text x="187.7" y="56.8">10n</text>
<text x="210.6" y="56.8">10n</text>
<text x="192.8" y="65.6">10k</text>
<text x="192.8" y="69.5">10n</text>
<text x="244.2" y="70.8">2.2u</text>
<text x="272" y="70.7">2.2u</text>
<text x="189" y="97.3">10k</text>
<text x="209.3" y="97.3">10k</text>
<text x="189" y="104.9">10k</text>
<text x="209.3" y="104.9">10k</text>
<text x="256.3" y="105.1">470</text>
<text x="263" y="106.2">BLUE</text>
<text x="187.7" y="112.7">10n</text>
<text x="210.6" y="112.7">10n</text>
<text x="105.9" y="124.1">100n</text>
<text x="116.1" y="124.1">100n</text>
<text x="123.7" y="124.1">100n</text>
<text x="192.8" y="125.4">10n</text>
<text x="192.8" y="121.5">10k</text>
<text x="82" y="135.6">SGTL5000</text>
<text x="57.5" y="139.4">10</text>
<text x="112.5" y="139.4">2.2u</text>
<text x="23.3" y="145.7">100n</text>
<text x="41.3" y="147">12.288M</text>
<text x="127.6" y="149.5">330k</text>
<text x="135.2" y="149.5">330k</text>
<text x="106.9" y="165.9">100n</text>
</g>
<text font-size="1.8" fill="#008400" x="122.7" y="141.9">2.2u</text>
<g font-size="1.8" fill="#0000c2">
<text x="146" y="152.4">Line-out</text>
<text x="106.7" y="158.7">Headphone</text>
</g>
<g font-size="1.4" fill="#840000">
<text x="197.9" y="47.7" transform="rotate(-90 197.9 47.7)">A</text>
<text x="200.4" y="47.7" transform="rotate(-90 200.4 47.7)">C</text>
<text x="202.9" y="47.7" transform="rotate(-90 202.9 47.7)">B</text>
<text x="197.9" y="62.9" transform="rotate(-90 197.9 62.9)">1</text>
<text x="202.9" y="62.9" transform="rotate(-90 202.9 62.9)">2</text>
<text x="197.9" y="103.6" transform="rotate(-90 197.9 103.6)">A</text>
<text x="200.4" y="103.6" transform="rotate(-90 200.4 103.6)">C</text>
<text x="202.9" y="103.6" transform="rotate(-90 202.9 103.6)">B</text>
<text x="197.9" y="118.7" transform="rotate(-90 197.9 118.7)">1</text>
<text x="202.9" y="118.7" transform="rotate(-90 202.9 118.7)">2</text>
<text x="71.6" y="121.9">13</text>
<text x="71.6" y="124.5">14</text>
<text x="71.6" y="129.5">16</text>
<text x="99.5" y="130.8">20</text>
<text x="99.9" y="127">5</text>
<text x="71.6" y="134.6">15</text>
<text x="99.5" y="134.6">30</text>
<text x="71.6" y="139.7">21</text>
<text x="71.6" y="142.2">23</text>
<text x="99.5" y="142.2">11</text>
<text x="99.5" y="139.7">12</text>
<text x="71.6" y="144.8">24</text>
<text x="71.6" y="147.3">25</text>
<text x="71.6" y="149.9">26</text>
<text x="99.9" y="148.6">2</text>
<text x="99.9" y="146">6</text>
<text x="71.6" y="152.4">27</text>
<text x="71.6" y="154.9">29</text>
<text x="99.9" y="151.1">4</text>
<text x="71.6" y="157.5">31</text>
<text x="71.6" y="160">32</text>
<text x="99.5" y="156.2">10</text>
<text x="99.5" y="161.3">18</text>
<text x="82.3" y="167" transform="rotate(-90 82.3 167)">1</text>
<text x="84.8" y="167" transform="rotate(-90 84.8 167)">3</text>
<text x="87.4" y="167.4" transform="rotate(-90 87.4 167.4)">33</text>
<text x="89.9" y="167" transform="rotate(-90 89.9 167)">7</text>
</g>
<g font-size="1.4" fill="#008484">
<text x="198.6" y="53.9" transform="rotate(-90 198.6 53.9)">CHA</text>
<text x="203.7" y="53.9" transform="rotate(-90 203.7 53.9)">CHB</text>
<text x="198.6" y="58.9" transform="rotate(-90 198.6 58.9)">S1</text>
<text x="201.2" y="54.1" transform="rotate(-90 201.2 54.1)">COM</text>
<text x="203.7" y="58.9" transform="rotate(-90 203.7 58.9)">S2</text>
<text x="199.1" y="61.7">SW1</text>
<text x="198.6" y="109.7" transform="rotate(-90 198.6 109.7)">CHA</text>
<text x="201.2" y="110" transform="rotate(-90 201.2 110)">COM</text>
<text x="203.7" y="109.7" transform="rotate(-90 203.7 109.7)">CHB</text>
<text x="198.6" y="114.8" transform="rotate(-90 198.6 114.8)">S1</text>
<text x="203.7" y="114.8" transform="rotate(-90 203.7 114.8)">S2</text>
<text x="74.7" y="122.7">LINEIN_R</text>
<text x="74.7" y="125.2">LINEIN_L</text>
<text x="74.7" y="130.3">MIC_BIAS</text>
<text x="93.6" y="131.6">VDDIO</text>
<text x="94" y="127.8">VDDA</text>
<text x="74.7" y="135.4">MIC</text>
<text x="94" y="135.4">VDDD</text>
<text x="74.7" y="140.5">SYS_MCLK</text>
<text x="74.7" y="143">I2S_LRCLK</text>
<text x="90" y="143">LINEOUT_R</text>
<text x="90.2" y="140.5">LINEOUT_L</text>
<text x="74.7" y="145.5">I2S_SCLK</text>
<text x="74.7" y="148.1">I2S_DOUT</text>
<text x="94.3" y="149.3">HP_R</text>
<text x="94.4" y="146.8">HP_L</text>
<text x="74.7" y="150.6">I2S_DIN</text>
<text x="74.7" y="153.2">CTRL_DATA</text>
<text x="74.7" y="155.7">CTRL_CLK</text>
<text x="91.2" y="151.9">HP_VGND</text>
<text x="74.7" y="158.2">CTRL_ADR0_CS</text>
<text x="74.7" y="160.8">CTRL_MODE</text>
<text x="95" y="157">VAG</text>
<text x="83.1" y="164.3" transform="rotate(-90 83.1 164.3)">GND</text>
<text x="85.6" y="164.3" transform="rotate(-90 85.6 164.3)">GND</text>
<text x="88.1" y="164.3" transform="rotate(-90 88.1 164.3)">GND</text>
<text x="90.7" y="164.3" transform="rotate(-90 90.7 164.3)">AGND</text>
<text x="93.1" y="162">CPFILT</text>
</g>
<text font-size="1.1" fill="#840084" x="106" y="128.8">600R@100M</text>
</svg>
